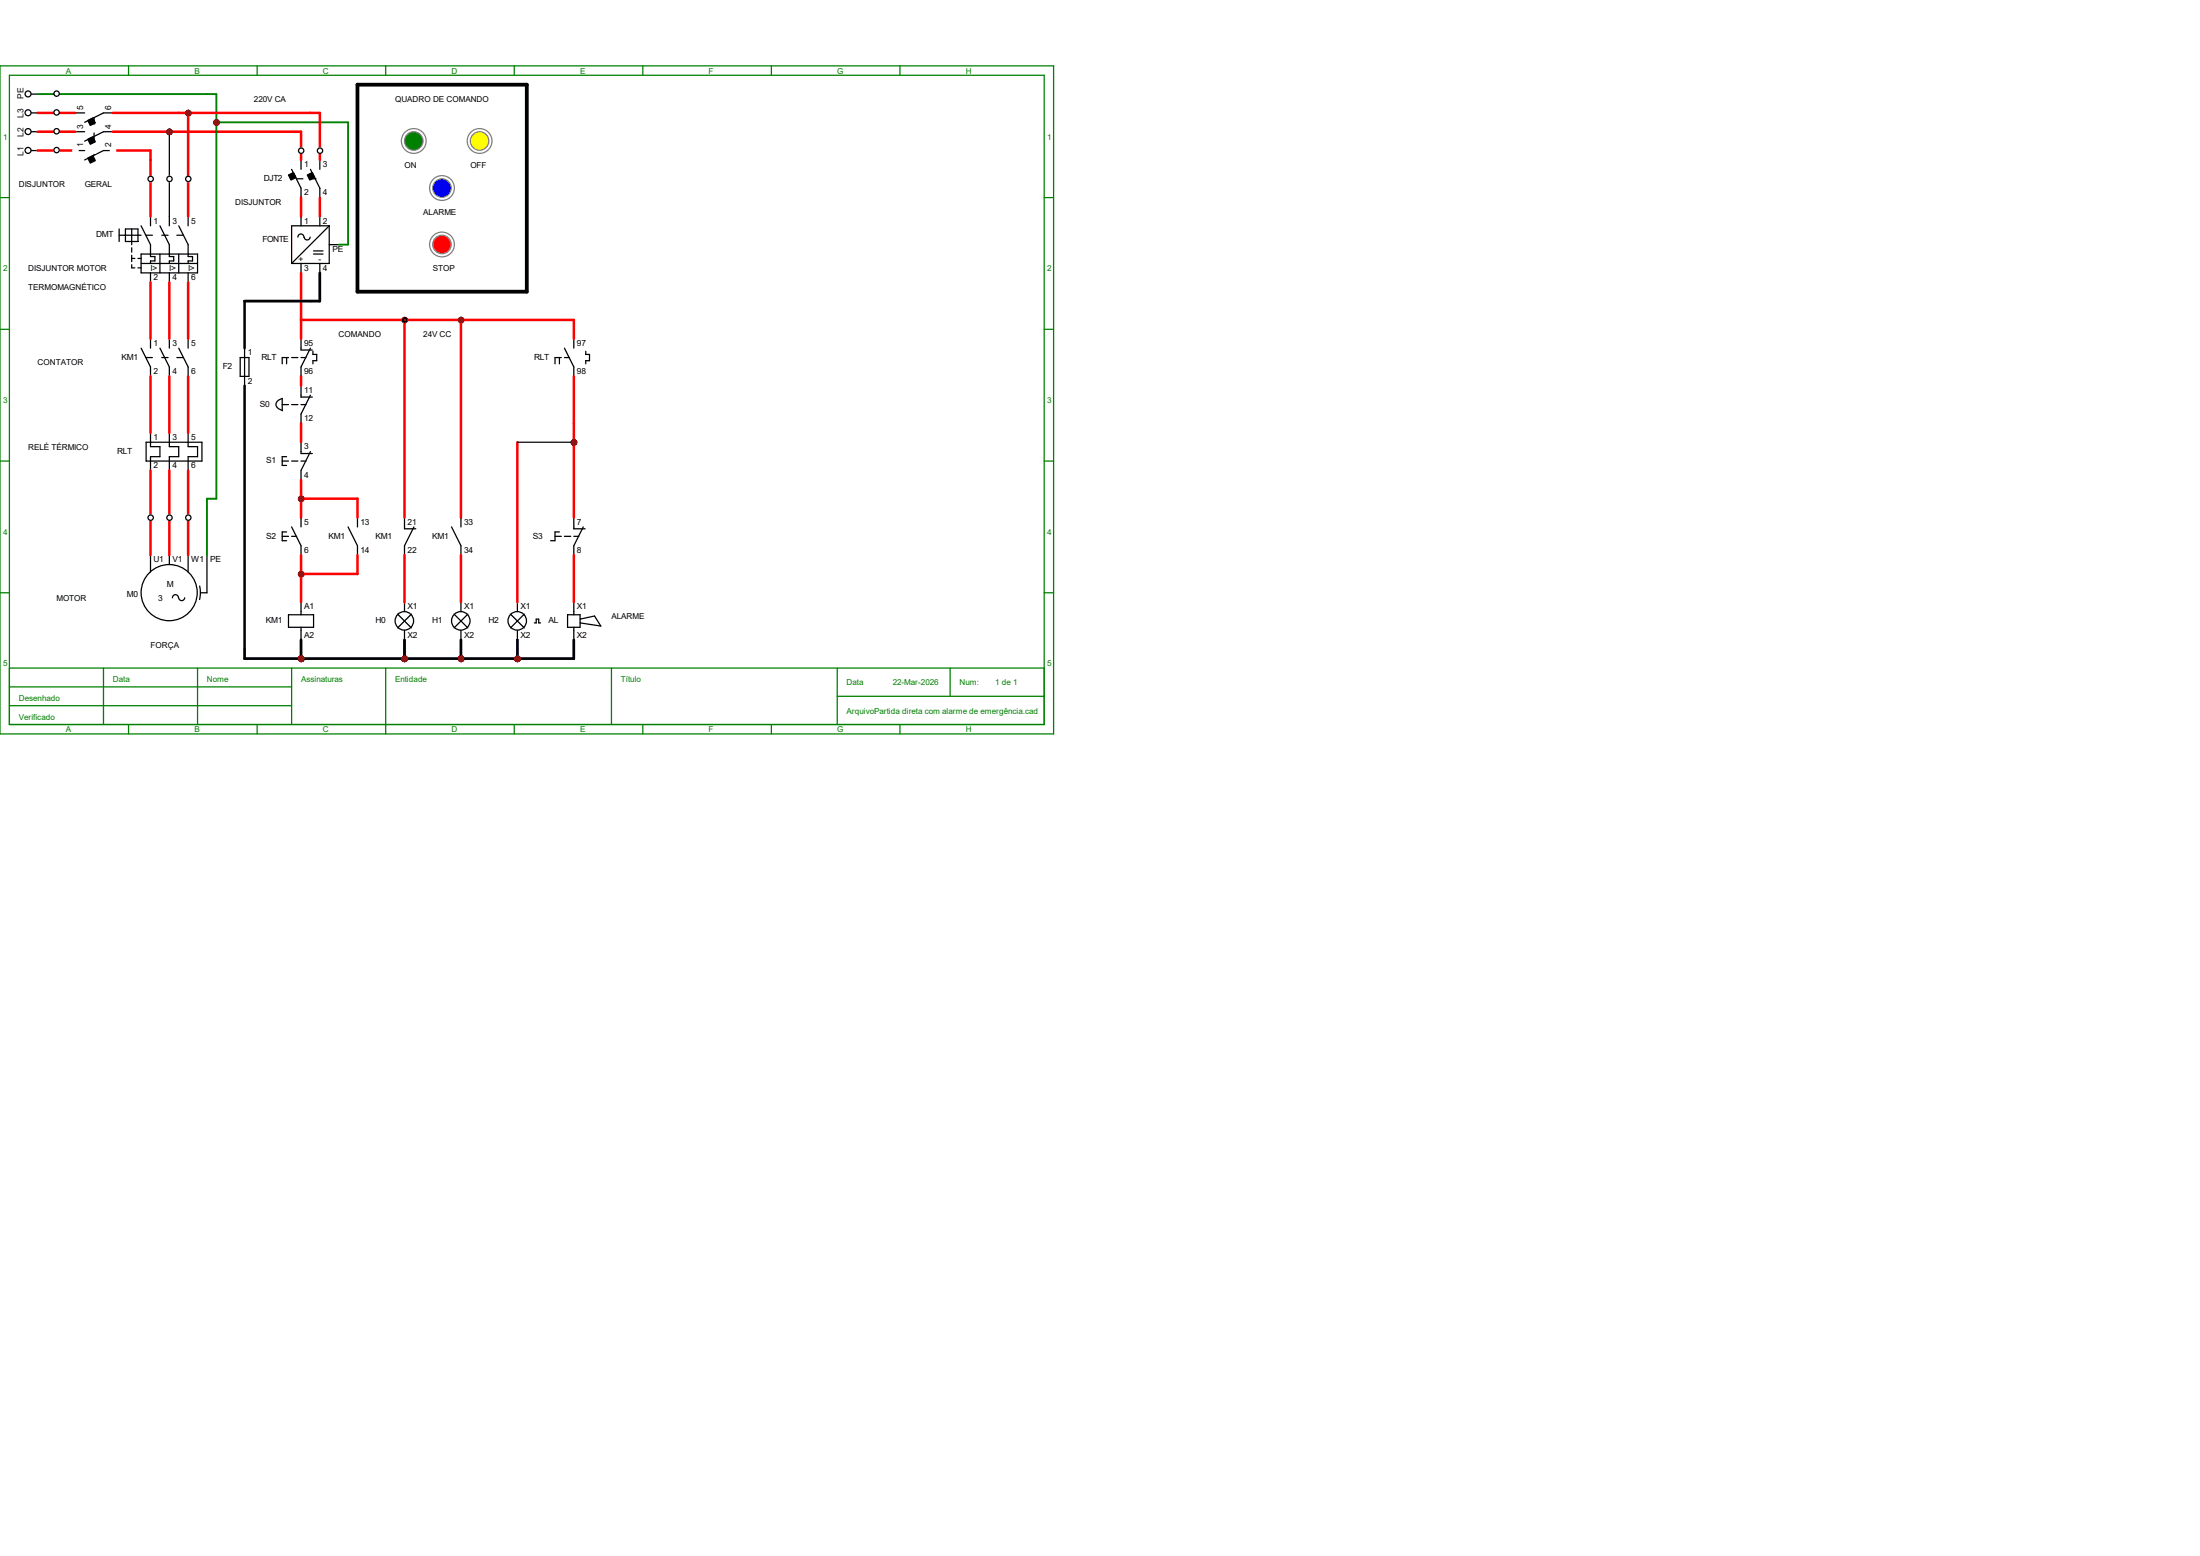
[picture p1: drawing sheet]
<svg xmlns="http://www.w3.org/2000/svg" width="297mm" height="210mm" viewBox="0 0 297 210" stroke-linecap="round" stroke-linejoin="round" font-family="sans-serif">
<g fill="none" stroke="#008000" stroke-width=".17">
<path d="M0 8.9h142.2v90.2h-142.2zM1.3 10.2h139.7v87.6h-139.7zM17.4 8.9v1.3M34.7 8.9v1.3M52.1 8.9v1.3M69.4 8.9v1.3M86.8 8.9v1.3M104.1 8.9v1.3M121.5 8.9v1.3M0 26.7h1.3M141 26.7h1.2M0 44.4h1.3"/>
<path d="M141 44.4h1.2M0 62.2h1.3M141 62.2h1.2M0 80h1.3M1.3 90.2h139.7M1.3 92.7h38.1M1.3 95.2h38.1M14 90.2v7.6M17.4 97.8v1.3M26.7 90.2v7.6M34.7 97.8v1.3M39.4 90.2v7.6"/>
<path d="M52.1 90.2v8.9M69.4 97.8v1.3M82.5 90.2v7.6M86.8 97.8v1.3M104.1 97.8v1.3M113 94h28M113 90.2v7.6M121.5 97.8v1.3M128.3 90.2v3.8M141 80h1.2"/>
</g>
<g fill="none" stroke="#000" stroke-width=".17">
<path d="M4.2 17.8h.9M4.2 15.2h.9M4.2 12.7h.9M10.2 17.8h1.2M10.2 15.2h1.2M12.7 15.9v.9M12.7 17.9v.9M15.2 17.8h-1.2l-2.6 1.2M15.2 15.2h-1.2l-2.6 1.3M4.2 20.3h.9M10.2 20.3h1.2M12.7 20.1v.8"/>
<path d="M15.2 20.3h-1.2l-2.6 1.3M16.1 30.9v1.7M16.1 31.7h2.9M16.9 30.9h1.7v1.7h-1.7zM17.8 30.9v2.1M17.8 33.4v.6M17.8 34.5v.8M17.8 35.7v.5h.4M17.8 34.9h.4M18.6 34.9h.4M18.6 36.2h.4M19 30.5l1.3 2.5v1.6h.6v.6h-.6v.4"/>
<path d="M19 34.3h7.7v2.5h-7.7zM19 35.6h7.7M19.7 31.7h.9M20.3 29.2v1.3M20.3 36.8v1.3M21.6 30.5l1.3 2.5v1.6h.6v.6h-.6v.4M21.6 34.3v2.5M21.8 31.7h.9M22.9 29.2v1.3M22.9 36.8v1.3M23.9 31.7h.8M24.1 30.5l1.3 2.5v1.6h.6v.6h-.6v.4"/>
<path d="M24.1 34.3v2.5M25.4 29.2v1.3M25.4 36.8v1.3M40.6 29.2v1.3M40.6 35.6v1.2M41 32a.4 .4 0 0 0-.4-.4 .4 .4 0 0 0-.4 .4M41.9 32a.4 .4 0 0 1-.4 .4 .4 .4 0 0 1-.4-.4M42.3 34.3h1.3M42.3 33.9h1.3M43.2 29.2v1.3M43.2 35.6v1.2M44.4 30.5v5.1h-5"/>
<path d="M44.4 33h1.3M44.4 30.5h-5v5.1M44.4 30.5l-5 5.1M19 47l1.3 2.5v1.3M19.7 48.3h.9M20.3 45.7v1.3M21.6 47l1.3 2.5v1.3M21.8 48.3h.9M22.9 45.7v1.3M23.9 48.3h.8M24.1 47l1.3 2.5v1.3M25.4 45.7v1.3"/>
<path d="M32.4 48.3h1.2v2.5h-1.2zM33 47v5.1M40.6 59.7v1.5h1.6M38.1 72.4h.8M38.1 62.2h.8M38.7 61.6h-.6v1.2h.6M38.7 71.8h-.6v1.2h.6M39.4 71.1l1.2 2.6v1.2M39.4 72.4h.6M39.4 62.2h.8M40.6 69.8v1.3M40.6 62.2h.7"/>
<path d="M41.9 61l-1.3 2.5v1.3M47 71.1l1.3 2.6v1.2M48.3 69.8v1.3M54.6 69.8v1.6h1.5M55.9 71.1l-1.3 2.6v1.2M61 71.1l1.2 2.6v1.2M62.2 69.8v1.3M74.9 72.4h.9M75.5 71.8h-.6v1.2h-.6M76.2 72.4h.8M77.5 72.4h.6M77.5 69.8v1.6h1.5"/>
<path d="M78.7 71.1l-1.2 2.6v1.2M38.9 83h3.4v1.7h-3.4zM40.6 81.3v1.7M40.6 84.7v1.7M53.7 82.9l1.8 1.9M54.6 81.3v1.2M54.6 85.1v1.3M55.5 82.9l-1.8 1.9M61.3 82.9l1.9 1.9M62.2 81.3v1.2M62.2 85.1v1.3M63.2 82.9l-1.9 1.9"/>
<path d="M76.6 83h1.7v1.7h-1.7zM77.5 81.3v1.7M77.5 84.7v1.7M78.3 83.6l2-.5 .8 1.4-2.8-.4"/>
<circle cx="3.8" cy="15.2" r=".4"/>
<circle cx="3.8" cy="12.7" r=".4"/>
<circle cx="3.8" cy="17.8" r=".4"/>
<circle cx="3.8" cy="20.3" r=".4"/>
<circle cx="54.6" cy="83.8" r="1.25"/>
<circle cx="62.2" cy="83.8" r="1.25"/>
</g>
<g fill="#000" stroke="#000" stroke-width=".17">
<path d="M11.9 18.8l.6-.3 .4 .6-.7 .4z" fill-rule="evenodd"/>
<path d="M11.9 16.3l.6-.4 .4 .7-.7 .3z" fill-rule="evenodd"/>
<path d="M11.9 21.3l.6-.3 .4 .7-.7 .3z" fill-rule="evenodd"/>
</g>
<g fill="#f00" stroke="#800000" stroke-width=".17">
<circle cx="40.7" cy="88.9" r=".28"/>
<circle cx="54.6" cy="88.9" r=".28"/>
<circle cx="62.3" cy="88.9" r=".28"/>
<circle cx="69.9" cy="88.9" r=".28"/>
<circle cx="40.7" cy="77.5" r=".28"/>
<circle cx="40.7" cy="67.3" r=".28"/>
</g>
<circle cx="55.9" cy="19" r="1.67" fill="none" stroke="#808080" stroke-width=".17"/>
<circle cx="55.9" cy="19" r="1.25" fill="#008000" stroke="#808080" stroke-width=".17"/>
<circle cx="64.7" cy="19" r="1.67" fill="none" stroke="#808080" stroke-width=".17"/>
<circle cx="64.7" cy="19" r="1.25" fill="#ff0" stroke="#808080" stroke-width=".17"/>
<circle cx="59.7" cy="25.4" r="1.67" fill="none" stroke="#808080" stroke-width=".17"/>
<circle cx="59.7" cy="25.4" r="1.25" fill="#00f" stroke="#808080" stroke-width=".17"/>
<circle cx="59.7" cy="33" r="1.67" fill="none" stroke="#808080" stroke-width=".17"/>
<circle cx="59.7" cy="33" r="1.25" fill="#f00" stroke="#808080" stroke-width=".17"/>
<path d="M48.3 11.4h22.8v28h-22.8z" fill="none" stroke="#000" stroke-width=".51"/>
<g fill="none" stroke="#000" stroke-width=".17">
<path d="M39.4 22.9l1.2 2.5v1.3M40 24.1h.9M40.6 21.6v1.3M41.8 24.1h.9M41.9 22.9l1.3 2.5v1.3M43.2 21.6v1.3M19.7 59.7h7.6v2.5h-7.6zM20.3 58.4v1.9h1.3v1.3h-1.3v1.9M22.9 58.4v1.9h1.2v1.3h-1.2v1.9M25.4 58.4v1.9h1.3v1.3h-1.3v1.9M20.3 74.9v2.3M22.9 74.9v1.3"/>
<path d="M25.4 74.9v2.3M27 79.1l.1 .9-.2 .9M27.9 74.9v5.1h-.8M24.1 80.7a.4 .4 0 0 0-.4-.4 .4 .4 0 0 0-.4 .4M24.9 80.7a.4 .4 0 0 1-.4 .4 .4 .4 0 0 1-.4-.4"/>
<circle cx="22.8" cy="80" r="3.8"/>
</g>
<g fill="#000" stroke="#000" stroke-width=".17">
<path d="M38.9 23.6l.7-.3 .4 .7-.7 .3z" fill-rule="evenodd"/>
<path d="M41.5 23.6l.7-.3 .3 .7-.7 .3z" fill-rule="evenodd"/>
</g>
<g fill="#f00" stroke="#800000" stroke-width=".17">
<circle cx="22.9" cy="17.8" r=".28"/>
<circle cx="25.4" cy="15.3" r=".28"/>
<circle cx="29.2" cy="16.5" r=".28"/>
</g>
<g fill="none" stroke="#000" stroke-width=".17">
<path d="M38.7 48.3v.8M38.9 48.3h-.8v.8M39.4 48.3h.8M40.6 48.3h.7M40.6 45.7v1.5h1.6M41.9 47l-1.3 2.5v1.3M42.2 47.4v.4h.6v.9h-.6v.4M75.5 48.3v.8M75.8 48.3h-.9v.8M76.2 47l1.3 2.5v1.3M76.2 48.3h.7M77.5 45.7v1.3"/>
<path d="M79.1 47.4v.4h.5v.9h-.5v.4M68.9 82.9l1.9 1.9M69.8 81.3v1.2M69.8 85.1v1.3M70.8 82.9l-1.9 1.9M72.1 84.1h.3v-.5h.3v.5h.3"/>
<circle cx="69.8" cy="83.8" r="1.25"/>
</g>
<g fill="#f00" stroke="#800000" stroke-width=".17">
<circle cx="62.3" cy="43.2" r=".28"/>
<circle cx="54.6" cy="43.2" r=".28"/>
<circle cx="77.5" cy="59.7" r=".28"/>
</g>
<path d="M38.1 54.6h.8M38.1 53.8v1.7M38.1 53.8a.85 .85 0 0 0-.8 1.1l.5 .4 .3 .1M39.4 54.6h.8M40.6 52.1v1.5h1.6M40.6 54.6h.7M41.9 53.3l-1.3 2.6v1.2" fill="none" stroke="#000" stroke-width=".17"/>
<g fill="#f00" stroke="#800000" stroke-width=".34">
<circle cx="40.7" cy="88.9" r=".28"/>
<circle cx="54.6" cy="88.9" r=".28"/>
<circle cx="62.3" cy="88.9" r=".28"/>
<circle cx="69.9" cy="88.9" r=".28"/>
<circle cx="40.7" cy="77.5" r=".28"/>
<circle cx="40.7" cy="67.3" r=".28"/>
<circle cx="22.9" cy="17.8" r=".28"/>
<circle cx="25.4" cy="15.3" r=".28"/>
<circle cx="29.2" cy="16.5" r=".28"/>
<circle cx="62.3" cy="43.2" r=".28"/>
<circle cx="54.6" cy="43.2" r=".28"/>
<circle cx="77.5" cy="59.7" r=".28"/>
</g>
<g fill="none" stroke="#f00" stroke-width=".34">
<path d="M5.1 17.8h5.1M5.1 15.2h5.1M15.2 17.8h25.4v3.8M15.2 15.2h28v6.4M25.4 15.2v14M5.1 20.3h5.1M15.2 20.3h5.1v8.9M20.3 38.1v7.6M22.9 38.1v7.6M25.4 38.1v7.6M40.6 26.7v2.5M40.6 36.8v8.9"/>
<path d="M43.2 26.7v2.5M20.3 50.8v7.6M22.9 50.8v7.6M25.4 50.8v7.6M40.6 50.8v1.3M40.6 57.1v2.6M40.6 43.2h36.9M54.6 43.2v26.6M62.2 43.2v26.6M69.8 59.7v21.6M77.5 57.1v12.7M20.3 63.5v11.4"/>
<path d="M22.9 63.5v11.4M25.4 63.5v11.4M40.6 64.8v5M40.6 74.9v6.4M40.6 67.3h7.7v2.5M48.3 74.9v2.6h-7.7M54.6 74.9v6.4M62.2 74.9v6.4M77.5 74.9v6.4"/>
</g>
<path d="M43.2 36.8v3.8h-10.2M40.6 86.4v2.5M54.6 86.4v2.5M62.2 86.4v2.5M69.8 86.4v2.5M77.5 86.4v2.5h-44.5v-1.3" fill="none" stroke="#00f" stroke-width=".34"/>
<g fill="#800000" stroke="#800000" stroke-width=".34">
<circle cx="40.7" cy="88.9" r=".28"/>
<circle cx="54.6" cy="88.9" r=".28"/>
<circle cx="62.3" cy="88.9" r=".28"/>
<circle cx="69.9" cy="88.9" r=".28"/>
<circle cx="40.7" cy="77.5" r=".28"/>
<circle cx="40.7" cy="67.3" r=".28"/>
<circle cx="22.9" cy="17.8" r=".28"/>
<circle cx="25.4" cy="15.3" r=".28"/>
<circle cx="29.2" cy="16.5" r=".28"/>
<circle cx="62.3" cy="43.2" r=".28"/>
</g>
<path d="M43.2 36.8v3.8h-10.2v6.4M33 52.1v36.8h44.5v-2.5M40.6 86.4v2.5M54.6 86.4v2.5M62.2 86.4v2.5M69.8 86.4v2.5" fill="none" stroke="#000" stroke-width=".34"/>
<path d="M5.1 12.7h24.1v54.6h-1.3v7.6M29.2 16.5h17.8v16.5h-1.3" fill="none" stroke="#008000" stroke-width=".25"/>
<path d="M27.9 67.3h1.3" fill="none" stroke="#008000" stroke-width=".17"/>
<path d="M22.9 17.8v11.4" fill="none" stroke="#000" stroke-width=".17"/>
<circle cx="54.6" cy="43.2" r=".28" fill="#800000" stroke="#000" stroke-width=".17"/>
<path d="M69.8 59.7h7.7" fill="none" stroke="#000" stroke-width=".17"/>
<circle cx="77.5" cy="59.7" r=".28" fill="#800000" stroke="#800000" stroke-width=".34"/>
<path d="M77.5 43.2v2.5M77.5 50.8v6.3" fill="none" stroke="#f00" stroke-width=".34"/>
<g fill="#fff" stroke="#fff" stroke-width=".17">
<circle cx="7.6" cy="20.3" r=".36"/>
<circle cx="10.2" cy="20.3" r=".36"/>
<circle cx="12.7" cy="20.3" r=".36"/>
<circle cx="15.3" cy="20.3" r=".36"/>
</g>
<g fill="#fff" stroke="#000" stroke-width=".17">
<circle cx="7.6" cy="20.3" r=".36"/>
<circle cx="7.6" cy="17.7" r=".36"/>
<circle cx="7.6" cy="15.2" r=".36"/>
<circle cx="7.6" cy="12.6" r=".36"/>
</g>
<g fill="#fff" stroke="#fff" stroke-width=".17">
<circle cx="40.7" cy="20.3" r=".36"/>
<circle cx="43.2" cy="20.3" r=".36"/>
</g>
<g fill="#fff" stroke="#000" stroke-width=".17">
<circle cx="40.7" cy="20.3" r=".36"/>
<circle cx="43.2" cy="20.3" r=".36"/>
</g>
<g fill="#fff" stroke="#fff" stroke-width=".17">
<circle cx="20.3" cy="24.2" r=".36"/>
<circle cx="22.9" cy="24.2" r=".36"/>
<circle cx="25.4" cy="24.2" r=".36"/>
</g>
<g fill="#fff" stroke="#000" stroke-width=".17">
<circle cx="20.3" cy="24.2" r=".36"/>
<circle cx="22.9" cy="24.2" r=".36"/>
<circle cx="25.4" cy="24.2" r=".36"/>
</g>
<g fill="#fff" stroke="#fff" stroke-width=".17">
<circle cx="20.3" cy="69.9" r=".36"/>
<circle cx="22.9" cy="69.9" r=".36"/>
<circle cx="25.4" cy="69.9" r=".36"/>
</g>
<g fill="#fff" stroke="#000" stroke-width=".17">
<circle cx="20.3" cy="69.9" r=".36"/>
<circle cx="22.9" cy="69.9" r=".36"/>
<circle cx="25.4" cy="69.9" r=".36"/>
</g>
<g font-size="1.1" fill="#008000">
<text x="8.9" y="9.9">A</text>
<text x="26.2" y="9.9">B</text>
<text x="43.6" y="9.9">C</text>
<text x="61" y="9.9">D</text>
<text x="78.3" y="9.9">E</text>
<text x="95.7" y="9.9">F</text>
<text x="113" y="9.9">G</text>
<text x="130.4" y="9.9">H</text>
<text x=".4" y="18.8">1</text>
<text x="141.4" y="18.8">1</text>
<text x=".4" y="36.6">2</text>
<text x="141.4" y="36.6">2</text>
<text x=".4" y="54.4">3</text>
<text x="141.4" y="54.4">3</text>
<text x=".4" y="72.2">4</text>
<text x="141.4" y="72.2">4</text>
<text x=".4" y="90">5</text>
<text x="141.4" y="90">5</text>
<text x="2.5" y="94.6">Desenhado</text>
<text x="15.2" y="92.1">Data</text>
<text x="27.9" y="92.1">Nome</text>
<text x="40.6" y="92.1">Assinaturas</text>
<text x="53.3" y="92.1">Entidade</text>
<text x="83.8" y="92.1">Título</text>
<text x="114.3" y="92.5">Data</text>
<text x="120.5" y="92.5">22-Mar-2026</text>
<text x="129.5" y="92.5">Num:</text>
<text x="134.4" y="92.5">1 de 1</text>
<text x="2.5" y="97.2">Verificado</text>
<text x="8.9" y="98.8">A</text>
<text x="26.2" y="98.8">B</text>
<text x="43.6" y="98.8">C</text>
<text x="61" y="98.8">D</text>
<text x="78.3" y="98.8">E</text>
<text x="95.7" y="98.8">F</text>
<text x="113" y="98.8">G</text>
<text x="114.3" y="96.3">Arquivo:Partida direta com alarme de emergência.cad</text>
<text x="130.4" y="98.8">H</text>
</g>
<g font-size="1.1">
<text x="3.2" y="15.9" transform="rotate(-90 3.2 15.9)">L3</text>
<text x="3.2" y="13.4" transform="rotate(-90 3.2 13.4)">PE</text>
<text x="11.2" y="17.4" transform="rotate(-90 11.2 17.4)">3</text>
<text x="11.2" y="14.8" transform="rotate(-90 11.2 14.8)">5</text>
<text x="15" y="17.4" transform="rotate(-90 15 17.4)">4</text>
<text x="15" y="14.8" transform="rotate(-90 15 14.8)">6</text>
<text x="34.3" y="13.8">220V CA</text>
<text x="53.3" y="13.8">QUADRO DE COMANDO</text>
<text x="3.2" y="21" transform="rotate(-90 3.2 21)">L1</text>
<text x="3.2" y="18.5" transform="rotate(-90 3.2 18.5)">L2</text>
<text x="11.2" y="19.9" transform="rotate(-90 11.2 19.9)">1</text>
<text x="15" y="19.9" transform="rotate(-90 15 19.9)">2</text>
<text x="41.1" y="22.6">1</text>
<text x="43.6" y="22.6">3</text>
<text x="54.6" y="22.6">ON</text>
<text x="63.5" y="22.6">OFF</text>
<text x="2.5" y="25.2">DISJUNTOR</text>
<text x="11.4" y="25.2">GERAL</text>
<text x="31.7" y="27.7">DISJUNTOR</text>
<text x="35.6" y="24.4">DJT2</text>
<text x="41.1" y="26.4">2</text>
<text x="43.6" y="26.4">4</text>
<text x="57.1" y="29">ALARME</text>
<text x="13" y="32">DMT</text>
<text x="20.7" y="30.2">1</text>
<text x="23.3" y="30.2">3</text>
<text x="25.8" y="30.2">5</text>
<text x="35.4" y="32.7">FONTE</text>
<text x="40.3" y="35.3">+</text>
<text x="41.1" y="30.2">1</text>
<text x="43" y="35.3">-</text>
<text x="43.6" y="30.2">2</text>
<text x="44.9" y="34">PE</text>
<text x="3.8" y="36.6">DISJUNTOR MOTOR</text>
<text x="3.8" y="39.2">TERMOMAGNÉTICO</text>
<text x="20.3" y="36.5">I&gt;</text>
<text x="20.7" y="37.8">2</text>
<text x="22.9" y="36.5">I&gt;</text>
<text x="23.3" y="37.8">4</text>
<text x="25.4" y="36.5">I&gt;</text>
<text x="25.8" y="37.8">6</text>
<text x="41.1" y="36.5">3</text>
<text x="43.6" y="36.5">4</text>
<text x="58.4" y="36.6">STOP</text>
<text x="20.7" y="46.7">1</text>
<text x="23.3" y="46.7">3</text>
<text x="25.8" y="46.7">5</text>
<text x="33.4" y="48">1</text>
<text x="41.1" y="46.7">95</text>
<text x="45.7" y="45.5">COMANDO</text>
<text x="57.1" y="45.5">24V CC</text>
<text x="77.9" y="46.7">97</text>
<text x="5.1" y="49.3">CONTATOR</text>
<text x="16.4" y="48.6">KM1</text>
<text x="20.7" y="50.5">2</text>
<text x="23.3" y="50.5">4</text>
<text x="25.8" y="50.5">6</text>
<text x="30.1" y="49.8">F2</text>
<text x="33.4" y="51.8">2</text>
<text x="35.3" y="48.6">RLT</text>
<text x="41.1" y="50.5">96</text>
<text x="41.1" y="53">11</text>
<text x="72.1" y="48.6">RLT</text>
<text x="77.9" y="50.5">98</text>
<text x="20.7" y="59.4">1</text>
<text x="23.3" y="59.4">3</text>
<text x="25.8" y="59.4">5</text>
<text x="35.1" y="54.9">S0</text>
<text x="41.1" y="56.9">12</text>
<text x="3.8" y="60.7">RELÉ TÉRMICO</text>
<text x="15.8" y="61.3">RLT</text>
<text x="20.7" y="63.2">2</text>
<text x="23.3" y="63.2">4</text>
<text x="25.8" y="63.2">6</text>
<text x="35.9" y="62.5">S1</text>
<text x="41.1" y="60.7">3</text>
<text x="41.1" y="64.5">4</text>
<text x="41.1" y="70.8">5</text>
<text x="48.7" y="70.8">13</text>
<text x="55" y="70.8">21</text>
<text x="62.7" y="70.8">33</text>
<text x="77.9" y="70.8">7</text>
<text x="20.7" y="75.9">U1</text>
<text x="23.3" y="75.9">V1</text>
<text x="25.8" y="75.9">W1</text>
<text x="28.4" y="75.9">PE</text>
<text x="35.9" y="72.7">S2</text>
<text x="41.1" y="74.6">6</text>
<text x="44.4" y="72.7">KM1</text>
<text x="48.7" y="74.6">14</text>
<text x="50.7" y="72.7">KM1</text>
<text x="55" y="74.6">22</text>
<text x="58.3" y="72.7">KM1</text>
<text x="62.7" y="74.6">34</text>
<text x="71.9" y="72.7">S3</text>
<text x="77.9" y="74.6">8</text>
<text x="7.6" y="81.1">MOTOR</text>
<text x="17.1" y="80.6">M0</text>
<text x="21.3" y="81.2">3</text>
<text x="22.5" y="79.3">M</text>
<text x="41.1" y="82.3">A1</text>
<text x="55" y="82.3">X1</text>
<text x="62.7" y="82.3">X1</text>
<text x="70.3" y="82.3">X1</text>
<text x="77.9" y="82.3">X1</text>
<text x="82.5" y="83.6">ALARME</text>
<text x="20.3" y="87.4">FORÇA</text>
<text x="35.9" y="84.1">KM1</text>
<text x="41.1" y="86.1">A2</text>
<text x="50.7" y="84.1">H0</text>
<text x="55" y="86.1">X2</text>
<text x="58.3" y="84.1">H1</text>
<text x="62.7" y="86.1">X2</text>
<text x="66" y="84.1">H2</text>
<text x="70.3" y="86.1">X2</text>
<text x="74" y="84.1">AL</text>
<text x="77.9" y="86.1">X2</text>
</g>
</svg>
